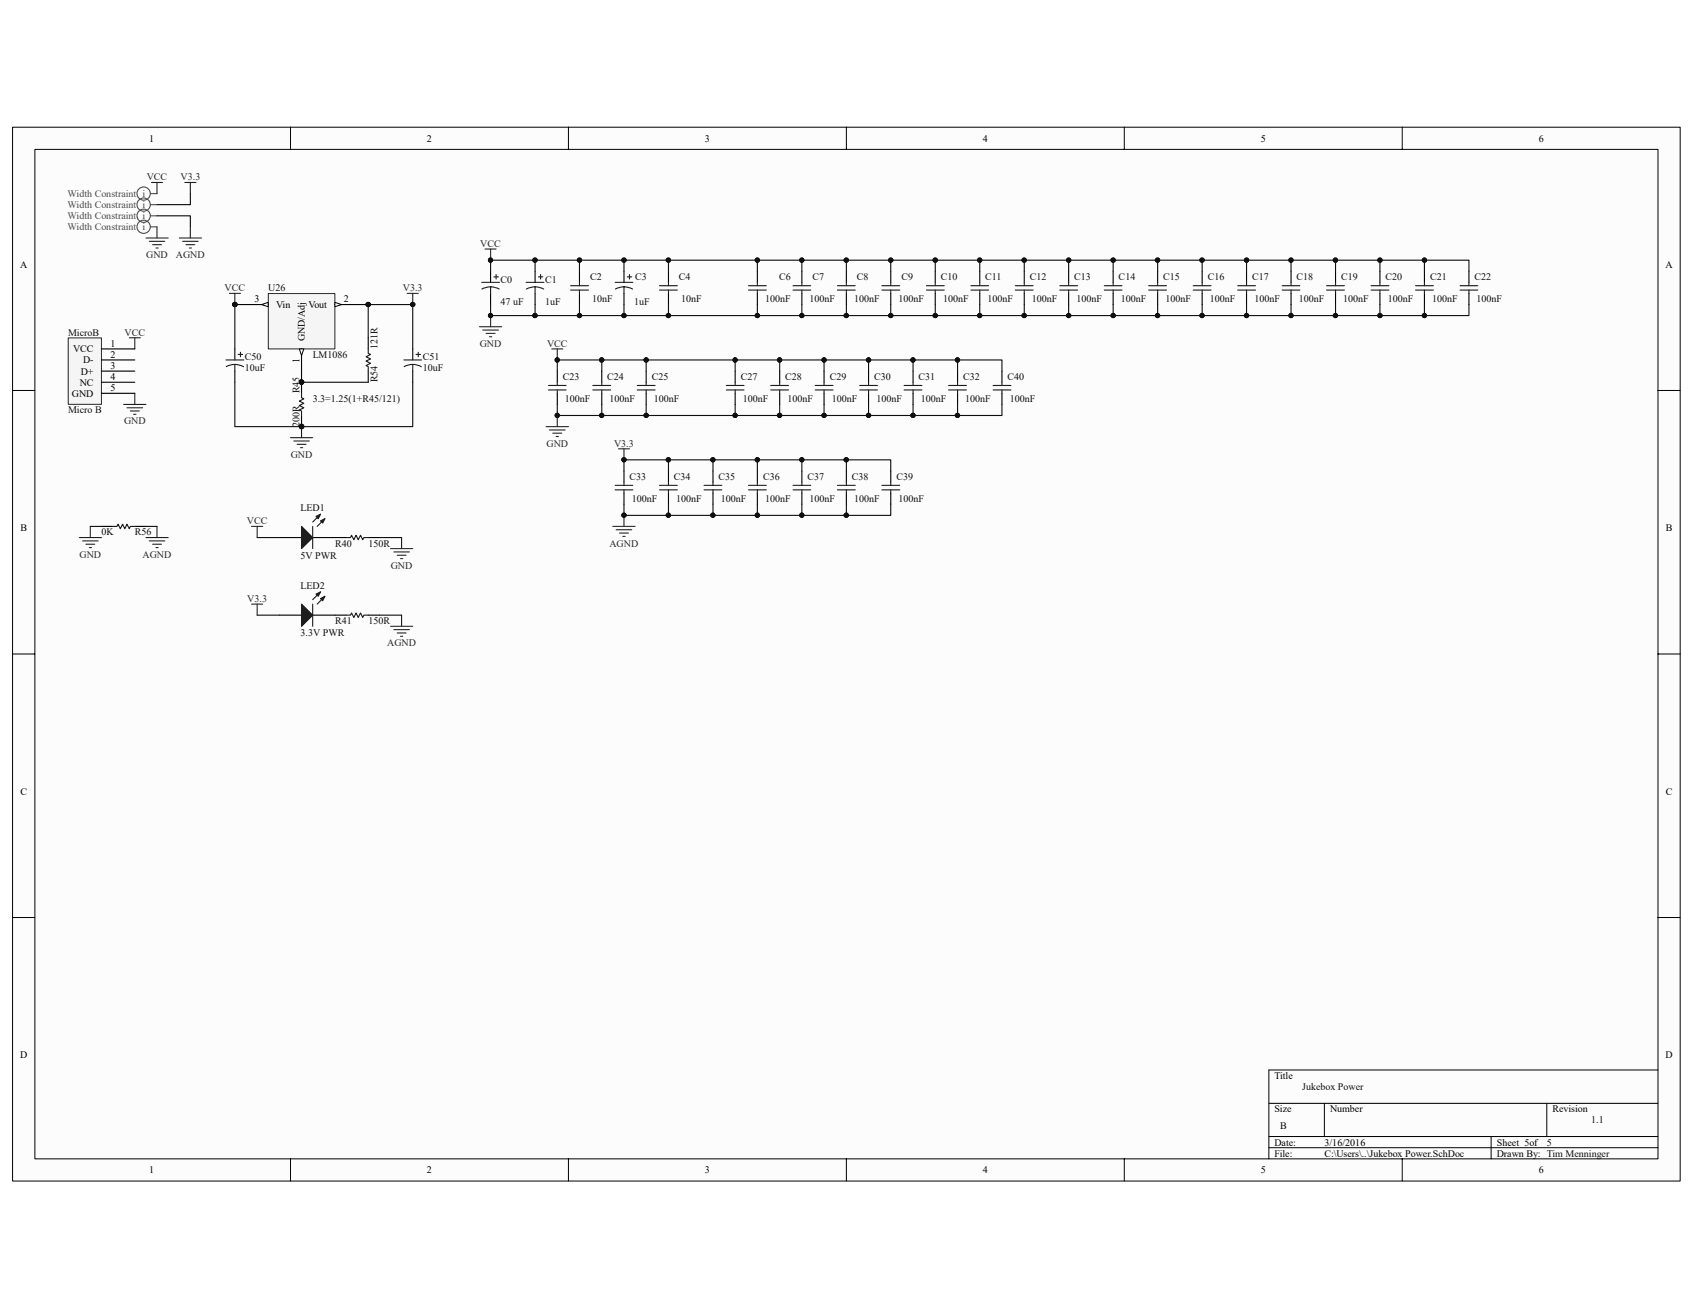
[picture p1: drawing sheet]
<svg xmlns="http://www.w3.org/2000/svg" width="279mm" height="216mm" viewBox="0 0 279 216" stroke-linecap="round" stroke-linejoin="round" font-family="sans-serif">
<path d="M2.1 21h275.2v173.9h-275.2z" fill="#fcfcfc"/>
<path d="M2.1 21h275.2v173.9h-275.2z" fill="none" stroke="#000" stroke-width=".17"/>
<path d="M5.8 24.7h267.8v166.6h-267.8z" fill="#fcfcfc"/>
<g fill="none" stroke="#000" stroke-width=".17">
<path d="M5.8 24.7h267.8v166.6h-267.8zM47.9 21v3.6M93.8 21v3.6M139.7 21v3.6M185.5 21v3.6M231.4 21v3.6M2.1 64.5h3.6M273.6 64.5h3.7M2.1 107.9h3.6M273.6 107.9h3.7M2.1 151.4h3.6M273.6 151.4h3.7"/>
<path d="M273.6 176.6h-64.2v14.7M47.9 191.3v3.6M93.8 191.3v3.6M139.7 191.3v3.6M185.5 191.3v3.6M209.4 182.1h64.2M209.4 187.6h64.2M209.4 189.4h64.2M218.6 182.1v5.5M231.4 191.3v3.6M246.1 187.6v3.7M255.3 182.1v5.5"/>
</g>
<g fill="none" stroke="#0e0e0e" stroke-width=".18">
<path d="M25.9 35.6h5.5v1.8M31.4 32v1.8h-5.5M38.8 50.3v7.3M88.3 42.9v1.9M88.3 50.3v1.8M95.6 42.9v1.9M95.6 50.3v1.8M99.3 59.4v1.9M103 42.9v1.9M103 50.3v1.8M110.3 50.3v1.8M121.3 59.4v1.9"/>
<path d="M125 42.9v1.9M125 50.3v1.8M128.7 59.4v1.9M132.3 42.9v1.9M132.3 50.3v1.8M139.7 42.9v1.9M139.7 50.3v1.8M143.3 59.4v1.9M147 42.9h7.3v1.9M147 50.3v1.8M150.7 59.4v1.9M154.3 52.1h7.4"/>
<path d="M154.3 42.9h7.4M161.7 44.8v-1.9h7.3v1.9M161.7 50.3v1.8h7.3v-1.8M169 42.9h7.4M169 52.1h7.4M183.7 42.9v1.9M183.7 50.3v1.8M191.1 42.9h7.3v1.9M198.4 50.3v1.8h-7.3M205.7 42.9v1.9M205.7 50.3v1.8M213.1 42.9v1.9"/>
<path d="M213.1 50.3v1.8M227.7 42.9v1.9M227.7 50.3v1.8M235.1 42.9h7.3v1.9M242.4 50.3v1.8h-7.3M38.8 63.1v7.3h11h18.3v-7.3M49.8 63.1h11M99.3 66.8v1.8M103 77.7v-1.8h7.3v1.8M110.3 75.9h7.4M117.7 77.7v-1.8h7.3v1.8M121.3 66.8v1.8"/>
<path d="M125 75.9h7.3v1.8M128.7 66.8v1.8M132.3 75.9h7.4v1.8M136 66.8v1.8M139.7 75.9h7.3v1.8M143.3 66.8v1.8M150.7 66.8v1.8M14.9 86.9h1.8M24.1 86.9h1.8M42.4 88.7h3.7M103 83.2v1.9h7.3M110.3 83.2v1.9h7.4"/>
<path d="M117.7 83.2v1.9h7.3v-1.9M132.3 83.2v1.9M147 83.2v1.9h-7.3M42.4 101.5h3.7"/>
</g>
<g fill="#0e0e0e" stroke="#0e0e0e" stroke-width=".17">
<circle cx="139.7" cy="42.9" r=".35"/>
<circle cx="132.3" cy="42.9" r=".35"/>
<circle cx="125" cy="42.9" r=".36"/>
<circle cx="80.9" cy="42.9" r=".35"/>
<circle cx="154.3" cy="42.9" r=".36"/>
<circle cx="147" cy="42.9" r=".35"/>
<circle cx="147" cy="52.1" r=".35"/>
<circle cx="139.7" cy="52.1" r=".35"/>
<circle cx="132.3" cy="52.1" r=".35"/>
<circle cx="125" cy="52.1" r=".36"/>
<circle cx="139.7" cy="85" r=".35"/>
<circle cx="80.9" cy="52.1" r=".35"/>
<circle cx="161.7" cy="42.9" r=".35"/>
<circle cx="154.4" cy="52.1" r=".36"/>
<circle cx="161.7" cy="52.1" r=".35"/>
<circle cx="191" cy="42.9" r=".35"/>
<circle cx="198.4" cy="42.9" r=".35"/>
<circle cx="198.4" cy="52.1" r=".35"/>
<circle cx="191" cy="52.1" r=".35"/>
<circle cx="205.7" cy="52.1" r=".35"/>
<circle cx="213.1" cy="42.9" r=".35"/>
<circle cx="213.1" cy="52.1" r=".35"/>
<circle cx="205.7" cy="42.9" r=".35"/>
<circle cx="183.7" cy="52.1" r=".36"/>
<circle cx="183.7" cy="42.9" r=".36"/>
<circle cx="38.8" cy="50.3" r=".36"/>
<circle cx="49.8" cy="70.4" r=".36"/>
<circle cx="68.1" cy="50.3" r=".36"/>
<circle cx="49.8" cy="63.1" r=".36"/>
<circle cx="169" cy="42.9" r=".35"/>
<circle cx="176.4" cy="42.9" r=".35"/>
<circle cx="169" cy="52.1" r=".35"/>
<circle cx="176.4" cy="52.1" r=".35"/>
<circle cx="150.7" cy="59.4" r=".36"/>
<circle cx="143.3" cy="59.4" r=".36"/>
<circle cx="121.3" cy="59.4" r=".36"/>
<circle cx="150.7" cy="68.6" r=".35"/>
<circle cx="143.3" cy="68.6" r=".36"/>
<circle cx="136" cy="68.6" r=".35"/>
<circle cx="128.7" cy="68.6" r=".35"/>
<circle cx="121.3" cy="68.6" r=".35"/>
<circle cx="117.7" cy="75.9" r=".35"/>
<circle cx="110.3" cy="75.9" r=".35"/>
<circle cx="235.1" cy="52.1" r=".36"/>
<circle cx="125" cy="75.9" r=".36"/>
<circle cx="125" cy="85" r=".36"/>
<circle cx="117.7" cy="85" r=".35"/>
<circle cx="227.7" cy="52.1" r=".35"/>
<circle cx="227.7" cy="42.9" r=".35"/>
<circle cx="110.3" cy="85" r=".35"/>
<circle cx="132.3" cy="75.9" r=".35"/>
<circle cx="139.7" cy="75.9" r=".35"/>
<circle cx="132.3" cy="85" r=".35"/>
<circle cx="128.7" cy="59.4" r=".36"/>
<circle cx="88.3" cy="52.1" r=".35"/>
<circle cx="88.3" cy="42.9" r=".35"/>
<circle cx="95.6" cy="52.1" r=".35"/>
<circle cx="95.6" cy="42.9" r=".35"/>
<circle cx="103" cy="52.1" r=".36"/>
<circle cx="103" cy="42.9" r=".36"/>
<circle cx="110.3" cy="52.1" r=".35"/>
<circle cx="92" cy="59.4" r=".35"/>
<circle cx="92" cy="68.6" r=".35"/>
<circle cx="99.3" cy="68.6" r=".35"/>
<circle cx="99.3" cy="59.4" r=".36"/>
<circle cx="235.1" cy="42.9" r=".36"/>
<circle cx="103" cy="85" r=".36"/>
<circle cx="103" cy="75.9" r=".36"/>
</g>
<g fill="none" stroke="#262626" stroke-width=".18">
<path d="M24.1 39.3h3.6M24.6 39.8h2.6M25 30.1h1.8M25.9 30.1v1.9M25.9 37.4v1.9M29.6 39.3h3.7M30.1 39.8h2.6M30.5 30.1h1.8M31.4 30.1v1.9M31.4 37.4v1.9M21.3 55.8h1.9M22.2 55.8v1.8"/>
<path d="M25.2 40.4h1.4M25.7 40.9h.4M30.7 40.4h1.5M31.2 40.9h.4M37.8 48.4h1.9M38.8 48.4v1.9M67.2 48.4h1.8M68.1 48.4v1.9M79.1 53.9h3.7M79.7 54.5h2.6M80.1 41.1h1.8M80.2 55h1.5"/>
<path d="M80.8 55.6h.4M81 41.1v1.8M81 52.1v1.8M91.1 57.6h1.8M92 57.6v1.8M20.4 66.8h3.7M21 67.3h2.5M21.5 67.8h1.5M22.1 68.4h.3M22.2 64.9v1.9M47.9 72.2h3.7M48.5 72.8h2.6"/>
<path d="M49 73.3h1.5M49.6 73.9h.4M49.8 70.4v1.8M90.1 70.4h3.7M90.7 71h2.6M91.2 71.5h1.5M91.8 72.1h.4M92 68.6v1.8M102.1 74.1h1.8M103 74.1v1.8M13.1 88.7h3.6M13.6 89.3h2.6"/>
<path d="M14.2 89.8h1.4M14.7 90.4h.4M14.9 86.9v1.8M24.1 88.7h3.6M24.6 89.3h2.6M25.2 89.8h1.4M25.7 90.4h.4M25.9 86.9v1.8M41.5 86.9h1.8M41.5 99.7h1.8M42.4 86.9v1.8M42.4 99.7v1.8"/>
<path d="M64.5 90.6h3.6M65 91.1h2.6M65.6 91.7h1.4M66.1 92.2h.4M66.3 88.7v1.9M101.1 86.9h3.7M101.7 87.4h2.6M102.2 88h1.5M102.8 88.5h.4M103 85.1v1.8M64.5 103.4h3.6M65 103.9h2.6"/>
<path d="M65.6 104.5h1.4M66.1 105h.4M66.3 101.5v1.9"/>
</g>
<g fill="none" stroke="#000" stroke-width=".18">
<path d="M38.8 57.6v1.8M60.8 55.8v1.8M68.1 57.6v1.8M81 44.8v1.8M81 48.4v1.9M88.3 44.8v1.8M88.3 48.4v1.9M103 44.8v1.8M103 48.4v1.9M38.8 61.3v1.8M60.8 61.3v1.8M68.1 61.3v1.8"/>
<path d="M16.7 86.9h1.9M22.2 86.9h1.9M46.1 88.7h3.7M51.6 88.7h5.5M60.8 88.7h1.8M46.1 101.5h3.7M51.6 101.5h5.5M60.8 101.5h1.8"/>
</g>
<g fill="none" stroke="#1c1c1c" stroke-width=".18">
<path d="M37.3 59.4h2.9M39.3 58.5h.7M39.7 58.1v.8M60.8 57.6v.7l.4 .2-.8 .4 .8 .3-.8 .4 .8 .4-.8 .3 .4 .2v.8M66.7 59.4h2.9M68.7 58.5h.7M69 58.1v.8M79.5 46.6h2.9M79.5 47.7l.7-.3 .7-.1 .8 .1 .7 .3M81 47.3v1.1M81.5 45.7h.8M81.9 45.3v.8"/>
<path d="M86.8 46.6h3M86.9 47.7l.7-.3 .7-.1 .7 .1 .7 .3M88.3 47.3v1.1M88.9 45.7h.7M89.2 45.3v.8M101.5 46.6h2.9M101.6 47.7l.6-.3 .8-.1 .7 .1 .7 .3M103 47.3v1.1M103.5 45.7h.8M103.9 45.3v.8M37.3 60.5l.7-.3h.8l.7 .1 .7 .2M38.8 60.2v1.1"/>
<path d="M66.7 60.5l.7-.3h.7l.8 .1 .6 .2M68.1 60.2v1.1M18.6 86.9h.7l.2-.4 .4 .8 .3-.8 .4 .8 .4-.8 .3 .8 .2-.4h.7M51.6 86.9v3.7M51.6 99.7v3.7M52.9 84.9l-1.3 1.3M52.9 97.7l-1.3 1.3M53.6 85.6l-1.3 1.3M53.6 98.4l-1.3 1.3M57.1 88.7h.7l.2-.4 .4 .8 .4-.8 .3 .8 .4-.8 .4 .8 .1-.4h.8M57.1 101.5h.7l.2-.3 .4 .7 .4-.7 .3 .7 .4-.7 .4 .7 .1-.4h.8"/>
</g>
<g fill="none" stroke="#4c4c4c" stroke-width=".18">
<path d="M24.8 33.8h1.1M24.8 32h1.1M24.8 37.4h1.1M24.8 35.6h1.1"/>
<circle cx="23.7" cy="33.8" r="1.1"/>
<circle cx="23.7" cy="37.4" r="1.1"/>
<circle cx="23.7" cy="35.6" r="1.1"/>
<circle cx="23.7" cy="32" r="1.1"/>
</g>
<g fill="#1c1c1c" stroke="#1c1c1c" stroke-width=".18">
<path d="M49.8 86.9l1.8 1.8-1.8 1.9z"/>
<path d="M52.9 86l.7-.4-.3 .7z"/>
<path d="M52.2 85.2l.7-.3-.4 .7z"/>
<path d="M49.8 99.7l1.8 1.8-1.8 1.9z"/>
<path d="M52.9 98.8l.7-.4-.3 .8z"/>
<path d="M52.2 98.1l.7-.4-.4 .7z"/>
</g>
<path d="M11.3 55.8h5.4v10.9h-5.4z" fill="#f5f5f5"/>
<path d="M11.3 55.8h5.4v10.9h-5.4z" fill="none" stroke="#262626" stroke-width=".17"/>
<path d="M16.7 59.4h5.5M16.7 57.6h5.5M16.7 64.9h5.5M16.7 63.1h5.5M16.7 61.3h5.5" fill="none" stroke="#000" stroke-width=".18"/>
<path d="M44.3 48.5h11v9.1h-11z" fill="#f5f5f5"/>
<path d="M44.3 48.5h11v9.1h-11z" fill="none" stroke="#262626" stroke-width=".17"/>
<path d="M55.3 50.3h5.5" fill="none" stroke="#000" stroke-width=".18"/>
<path d="M55.3 49.9l1.1 .4-1.1 .3z" fill="#fcfcfc" stroke="#000" stroke-width=".17"/>
<circle cx="60.8" cy="50.3" r=".35" fill="#0e0e0e" stroke="#0e0e0e" stroke-width=".17"/>
<path d="M38.8 50.3h5.5" fill="none" stroke="#000" stroke-width=".18"/>
<path d="M43.2 50.3l1.1-.4v.7z" fill="#fcfcfc" stroke="#000" stroke-width=".17"/>
<circle cx="38.8" cy="50.3" r=".36" fill="#0e0e0e" stroke="#0e0e0e" stroke-width=".17"/>
<path d="M49.8 57.6v5.5" fill="none" stroke="#000" stroke-width=".18"/>
<path d="M49.4 57.6h.7l-.3 1.1z" fill="#fcfcfc" stroke="#000" stroke-width=".17"/>
<g fill="#0e0e0e" stroke="#0e0e0e" stroke-width=".17">
<circle cx="49.8" cy="63.1" r=".36"/>
<circle cx="60.8" cy="50.3" r=".35"/>
<circle cx="38.8" cy="50.3" r=".36"/>
<circle cx="49.8" cy="70.4" r=".36"/>
<circle cx="68.1" cy="50.3" r=".36"/>
<circle cx="110.3" cy="42.9" r=".35"/>
<circle cx="103" cy="42.9" r=".36"/>
<circle cx="95.6" cy="42.9" r=".35"/>
<circle cx="88.3" cy="42.9" r=".35"/>
<circle cx="80.9" cy="42.9" r=".35"/>
<circle cx="125" cy="42.9" r=".36"/>
<circle cx="132.3" cy="42.9" r=".35"/>
<circle cx="139.7" cy="42.9" r=".35"/>
<circle cx="147" cy="42.9" r=".35"/>
<circle cx="191" cy="52.1" r=".35"/>
<circle cx="183.7" cy="52.1" r=".36"/>
<circle cx="176.4" cy="52.1" r=".35"/>
<circle cx="176.4" cy="42.9" r=".35"/>
<circle cx="183.7" cy="42.9" r=".36"/>
<circle cx="191" cy="42.9" r=".35"/>
<circle cx="220.4" cy="52.1" r=".35"/>
<circle cx="213.1" cy="52.1" r=".35"/>
<circle cx="205.7" cy="52.1" r=".35"/>
<circle cx="198.4" cy="52.1" r=".35"/>
<circle cx="198.4" cy="42.9" r=".35"/>
<circle cx="205.7" cy="42.9" r=".35"/>
<circle cx="213.1" cy="42.9" r=".35"/>
<circle cx="220.4" cy="42.9" r=".35"/>
<circle cx="235.1" cy="52.1" r=".36"/>
<circle cx="227.7" cy="52.1" r=".35"/>
<circle cx="227.7" cy="42.9" r=".35"/>
<circle cx="235.1" cy="42.9" r=".36"/>
<circle cx="106.6" cy="68.6" r=".35"/>
<circle cx="99.3" cy="68.6" r=".35"/>
<circle cx="92" cy="68.6" r=".35"/>
<circle cx="92" cy="59.4" r=".35"/>
<circle cx="99.3" cy="59.4" r=".36"/>
<circle cx="106.6" cy="59.4" r=".36"/>
<circle cx="139.7" cy="85" r=".35"/>
<circle cx="132.3" cy="85" r=".35"/>
<circle cx="125" cy="85" r=".36"/>
<circle cx="158" cy="68.6" r=".35"/>
<circle cx="158" cy="59.4" r=".36"/>
<circle cx="136" cy="59.4" r=".36"/>
<circle cx="143.3" cy="59.4" r=".36"/>
<circle cx="150.7" cy="59.4" r=".36"/>
<circle cx="121.3" cy="59.4" r=".36"/>
<circle cx="128.7" cy="59.4" r=".36"/>
<circle cx="150.7" cy="68.6" r=".35"/>
<circle cx="143.3" cy="68.6" r=".36"/>
<circle cx="136" cy="68.6" r=".35"/>
<circle cx="128.7" cy="68.6" r=".35"/>
<circle cx="121.3" cy="68.6" r=".35"/>
<circle cx="154.4" cy="52.1" r=".36"/>
<circle cx="147" cy="52.1" r=".35"/>
<circle cx="139.7" cy="52.1" r=".35"/>
<circle cx="132.3" cy="52.1" r=".35"/>
<circle cx="125" cy="52.1" r=".36"/>
<circle cx="110.3" cy="52.1" r=".35"/>
<circle cx="103" cy="52.1" r=".36"/>
<circle cx="95.6" cy="52.1" r=".35"/>
<circle cx="88.3" cy="52.1" r=".35"/>
<circle cx="80.9" cy="52.1" r=".35"/>
</g>
<g fill="none" stroke="#000" stroke-width=".18">
<path d="M95.6 44.8v1.8M95.6 48.4v1.9M110.3 44.8v1.8M110.3 48.4v1.9M125 44.8v1.8M125 48.4v1.9M132.3 44.8v1.8M132.3 48.4v1.9M139.7 44.8v1.8M139.7 48.4v1.9M147 44.8v1.8M147 48.4v1.9"/>
<path d="M154.3 44.8v1.8M154.3 48.4v1.9M161.7 44.8v1.8M161.7 48.4v1.9M169 44.8v1.8M169 48.4v1.9M176.4 44.8v1.8M176.4 48.4v1.9M183.7 44.8v1.8M183.7 48.4v1.9M191.1 44.8v1.8M191.1 48.4v1.9"/>
<path d="M198.4 44.8v1.8M198.4 48.4v1.9M205.7 44.8v1.8M205.7 48.4v1.9M213.1 44.8v1.8M213.1 48.4v1.9M220.4 44.8v1.8M220.4 48.4v1.9M227.7 44.8v1.8M227.7 48.4v1.9M235.1 44.8v1.8M235.1 48.4v1.9"/>
<path d="M242.4 44.8v1.8M242.4 48.4v1.9M49.8 63.1v1.8M49.8 68.6v1.8M92 61.3v1.8M92 64.9v1.9M99.3 61.3v1.8M99.3 64.9v1.9M103 77.7v1.9M106.6 61.3v1.8M106.6 64.9v1.9M110.3 77.7v1.9"/>
<path d="M117.7 77.7v1.9M121.3 61.3v1.8M121.3 64.9v1.9M125 77.7v1.9M128.7 61.3v1.8M128.7 64.9v1.9M132.3 77.7v1.9M136 61.3v1.8M136 64.9v1.9M139.7 77.7v1.9M143.3 61.3v1.8M143.3 64.9v1.9"/>
<path d="M147 77.7v1.9M150.7 61.3v1.8M150.7 64.9v1.9M158 61.3v1.8M158 64.9v1.9M165.4 61.3v1.8M165.4 64.9v1.9M103 81.4v1.8M110.3 81.4v1.8M117.7 81.4v1.8M125 81.4v1.8M132.3 81.4v1.8"/>
<path d="M139.7 81.4v1.8M147 81.4v1.8"/>
</g>
<g fill="none" stroke="#1c1c1c" stroke-width=".18">
<path d="M94.2 47.9h2.9M94.2 47.2h2.9M95.6 46.6v.6M95.6 47.9v.5M108.8 47.9h3M108.8 47.2h3M110.3 46.6v.6M110.3 47.9v.5M123.5 47.9h3M123.5 47.2h3M125 46.6v.6M125 47.9v.5"/>
<path d="M130.9 47.9h2.9M130.9 47.2h2.9M132.3 46.6v.6M132.3 47.9v.5M138.2 47.9h2.9M138.2 47.2h2.9M139.7 46.6v.6M139.7 47.9v.5M145.5 47.9h3M145.5 47.2h3M147 46.6v.6M147 47.9v.5"/>
<path d="M152.9 47.9h2.9M152.9 47.2h2.9M154.3 46.6v.6M154.3 47.9v.5M160.2 47.9h3M160.2 47.2h3M161.7 46.6v.6M161.7 47.9v.5M167.6 47.9h2.9M167.6 47.2h2.9M169 46.6v.6M169 47.9v.5"/>
<path d="M174.9 47.9h2.9M174.9 47.2h2.9M176.4 46.6v.6M176.4 47.9v.5M182.2 47.2h3M182.2 47.9h3M183.7 46.6v.6M183.7 47.9v.5M189.6 47.2h2.9M189.6 47.9h2.9M191.1 46.6v.6M191.1 47.9v.5"/>
<path d="M196.9 47.2h3M196.9 47.9h3M198.4 46.6v.6M198.4 47.9v.5M204.3 47.2h2.9M204.3 47.9h2.9M205.7 46.6v.6M205.7 47.9v.5M211.6 47.2h2.9M211.6 47.9h2.9M213.1 46.6v.6M213.1 47.9v.5"/>
<path d="M218.9 47.2h3M218.9 47.9h3M220.4 46.6v.6M220.4 47.9v.5M226.3 47.2h2.9M226.3 47.9h2.9M227.7 46.6v.6M227.7 47.9v.5M233.6 47.2h3M233.6 47.9h3M235.1 46.6v.6M235.1 47.9v.5"/>
<path d="M241 47.2h2.9M241 47.9h2.9M242.4 46.6v.6M242.4 47.9v.5M49.8 64.9v.8l.3 .1-.7 .4 .7 .4-.7 .3 .7 .4-.7 .4 .4 .1v.8M90.5 64.4h2.9M90.5 63.6h2.9M92 63.1v.5M92 64.4v.5M97.8 64.4h3M97.8 63.6h3M99.3 63.1v.5"/>
<path d="M99.3 64.4v.5M103 79.6v.5M105.2 64.4h2.9M105.2 63.6h2.9M106.6 63.1v.5M106.6 64.4v.5M110.3 79.6v.5M117.7 79.6v.5M119.9 64.4h2.9M119.9 63.6h2.9M121.3 63.1v.5M121.3 64.4v.5"/>
<path d="M125 79.6v.5M127.2 64.4h2.9M127.2 63.6h2.9M128.7 63.1v.5M128.7 64.4v.5M132.3 79.6v.5M134.5 64.4h3M134.5 63.6h3M136 63.1v.5M136 64.4v.5M139.7 79.6v.5M141.9 64.4h2.9"/>
<path d="M141.9 63.6h2.9M143.3 63.1v.5M143.3 64.4v.5M147 79.6v.5M149.2 64.4h2.9M149.2 63.6h2.9M150.7 63.1v.5M150.7 64.4v.5M156.5 64.4h3M156.5 63.6h3M158 63.1v.5M158 64.4v.5"/>
<path d="M163.9 64.4h2.9M163.9 63.6h2.9M165.4 63.1v.5M165.4 64.4v.5M101.5 80.9h2.9M101.5 80.1h2.9M103 80.9v.5M108.8 80.9h3M108.8 80.1h3M110.3 80.9v.5M116.2 80.9h2.9M116.2 80.1h2.9"/>
<path d="M117.7 80.9v.5M123.5 80.9h3M123.5 80.1h3M125 80.9v.5M130.9 80.9h2.9M130.9 80.1h2.9M132.3 80.9v.5M138.2 80.9h2.9M138.2 80.1h2.9M139.7 80.9v.5M145.5 80.9h3M145.5 80.1h3"/>
<path d="M147 80.9v.5"/>
</g>
<g fill="none" stroke="#0e0e0e" stroke-width=".18">
<path d="M60.8 55.8v-5.5h7.3v7.3M81 50.3v1.8h43h30.3v-1.8M81 44.8v-1.9h29.3v1.9M106.6 59.4h-14.6v1.9M110.3 42.9h36.7v1.9M136 59.4h-29.4v1.9M158 59.4h7.4v1.9M176.4 50.3v1.8h14.7v-1.8M176.4 44.8v-1.9h14.7v1.9M198.4 42.9h22v1.9M220.4 50.3v1.8h-22M220.4 42.9h14.7v1.9"/>
<path d="M235.1 50.3v1.8h-14.7M92 66.8v1.8h14.6M106.6 66.8v1.8h51.4v-1.8M136 61.3v-1.9h22v1.9M165.4 66.8v1.8h-7.4M62.6 88.7h3.7M139.7 83.2v1.9h-14.7M62.6 101.5h3.7"/>
</g>
<g font-size="1.7">
<text x="24.6" y="23.4">1</text>
<text x="70.5" y="23.4">2</text>
<text x="116.3" y="23.4">3</text>
<text x="162.2" y="23.4">4</text>
<text x="208.1" y="23.4">5</text>
<text x="253.9" y="23.4">6</text>
<text x="3.3" y="44.2">A</text>
<text x="274.8" y="44.2">A</text>
<text x="42" y="49.9">3</text>
<text x="45.6" y="50.8">Vin</text>
<text x="50.9" y="50.8">Vout</text>
<text x="56.7" y="49.9">2</text>
<text x="12.1" y="58.2">VCC</text>
<text x="13.7" y="60">D-</text>
<text x="18.2" y="57.3">1</text>
<text x="18.2" y="59.1">2</text>
<text x="49.4" y="59.9" transform="rotate(-90 49.4 59.9)">1</text>
<text x="50.3" y="56.3" transform="rotate(-90 50.3 56.3)">GND/Adj</text>
<text x="11.9" y="65.5">GND</text>
<text x="13.2" y="63.6">NC</text>
<text x="13.3" y="61.8">D+</text>
<text x="18.2" y="60.9">3</text>
<text x="18.2" y="64.6">5</text>
<text x="18.2" y="62.7">4</text>
<text x="3.4" y="87.7">B</text>
<text x="274.9" y="87.7">B</text>
<text x="3.4" y="131.2">C</text>
<text x="274.9" y="131.2">C</text>
<text x="3.3" y="174.7">D</text>
<text x="210.3" y="178.1">Title</text>
<text x="274.8" y="174.7">D</text>
<text x="210.3" y="183.6">Size</text>
<text x="219.5" y="183.6">Number</text>
<text x="256.2" y="183.6">Revision</text>
<text x="210.3" y="189.1">Date:</text>
<text x="210.3" y="190.9">File:</text>
<text x="211.2" y="186.4">B</text>
<text x="218.6" y="190.9">C:\Users\..\Jukebox Power.SchDoc</text>
<text x="218.6" y="189.1">3/16/2016</text>
<text x="247" y="190.9">Drawn By: Tim Menninger</text>
<text x="247" y="189.1">Sheet 5of</text>
<text x="24.6" y="193.7">1</text>
<text x="70.5" y="193.7">2</text>
<text x="116.3" y="193.7">3</text>
<text x="162.2" y="193.7">4</text>
<text x="208.1" y="193.7">5</text>
<text x="253.9" y="193.7">6</text>
</g>
<g font-size="1.7" fill="#262626">
<text x="24.2" y="29.8">VCC</text>
<text x="29.8" y="29.8">V3.3</text>
<text x="79.3" y="40.8">VCC</text>
<text x="24.1" y="42.6">GND</text>
<text x="29" y="42.6">AGND</text>
<text x="37.1" y="48.1">VCC</text>
<text x="66.5" y="48.1">V3.3</text>
<text x="20.6" y="55.4">VCC</text>
<text x="79.2" y="57.3">GND</text>
<text x="90.3" y="57.3">VCC</text>
<text x="20.5" y="70.1">GND</text>
<text x="48" y="75.6">GND</text>
<text x="90.2" y="73.7">GND</text>
<text x="101.3" y="73.7">V3.3</text>
<text x="40.7" y="86.6">VCC</text>
<text x="13.1" y="92">GND</text>
<text x="23.5" y="92">AGND</text>
<text x="64.5" y="93.9">GND</text>
<text x="100.6" y="90.2">AGND</text>
<text x="40.8" y="99.4">V3.3</text>
<text x="63.9" y="106.7">AGND</text>
</g>
<g font-size="1.7" fill="#4c4c4c">
<text x="11.2" y="34.4">Width Constraint i</text>
<text x="11.2" y="32.5">Width Constraint i</text>
<text x="11.2" y="38">Width Constraint i</text>
<text x="11.2" y="36.2">Width Constraint i</text>
</g>
<g font-size="1.7" fill="#0e0e0e">
<text x="82.6" y="46.6">C0</text>
<text x="90" y="46.6">C1</text>
<text x="97.4" y="46.2">C2</text>
<text x="104.8" y="46.2">C3</text>
<text x="112.1" y="46.2">C4</text>
<text x="128.6" y="46.2">C6</text>
<text x="134.1" y="46.2">C7</text>
<text x="141.4" y="46.2">C8</text>
<text x="148.8" y="46.2">C9</text>
<text x="155.3" y="46.2">C10</text>
<text x="162.6" y="46.2">C11</text>
<text x="169.9" y="46.2">C12</text>
<text x="177.3" y="46.2">C13</text>
<text x="184.6" y="46.2">C14</text>
<text x="192" y="46.2">C15</text>
<text x="199.3" y="46.2">C16</text>
<text x="206.7" y="46.2">C17</text>
<text x="214" y="46.2">C18</text>
<text x="221.3" y="46.2">C19</text>
<text x="228.7" y="46.2">C20</text>
<text x="236" y="46.2">C21</text>
<text x="243.3" y="46.2">C22</text>
<text x="44.3" y="48.1">U26</text>
<text x="82.6" y="50.3">47 uF</text>
<text x="90" y="50.3">1uF</text>
<text x="97.7" y="49.9">10nF</text>
<text x="104.6" y="50.3">1uF</text>
<text x="112.4" y="49.9">10nF</text>
<text x="126.3" y="49.9">100nF</text>
<text x="133.6" y="49.9">100nF</text>
<text x="140.9" y="49.9">100nF</text>
<text x="148.3" y="49.9">100nF</text>
<text x="155.6" y="49.9">100nF</text>
<text x="163" y="49.9">100nF</text>
<text x="170.3" y="49.9">100nF</text>
<text x="177.7" y="49.9">100nF</text>
<text x="185" y="49.9">100nF</text>
<text x="192.3" y="49.9">100nF</text>
<text x="199.7" y="49.9">100nF</text>
<text x="207" y="49.9">100nF</text>
<text x="214.3" y="49.9">100nF</text>
<text x="221.7" y="49.9">100nF</text>
<text x="229" y="49.9">100nF</text>
<text x="236.4" y="49.9">100nF</text>
<text x="243.7" y="49.9">100nF</text>
<text x="11.2" y="55.4">MicroB</text>
<text x="40.4" y="59.4">C50</text>
<text x="51.6" y="59.1">LM1086</text>
<text x="62.3" y="57.6" transform="rotate(-90 62.3 57.6)">121R</text>
<text x="69.8" y="59.4">C51</text>
<text x="40.4" y="61.3">10uF</text>
<text x="49.4" y="64.9" transform="rotate(-90 49.4 64.9)">R45</text>
<text x="62.3" y="63.1" transform="rotate(-90 62.3 63.1)">R54</text>
<text x="69.8" y="61.3">10uF</text>
<text x="92.9" y="62.7">C23</text>
<text x="100.2" y="62.7">C24</text>
<text x="107.6" y="62.7">C25</text>
<text x="122.2" y="62.7">C27</text>
<text x="129.6" y="62.7">C28</text>
<text x="136.9" y="62.7">C29</text>
<text x="144.3" y="62.7">C30</text>
<text x="151.6" y="62.7">C31</text>
<text x="158.9" y="62.7">C32</text>
<text x="166.3" y="62.7">C40</text>
<text x="11.2" y="68.2">Micro B</text>
<text x="49.4" y="70.4" transform="rotate(-90 49.4 70.4)">200R</text>
<text x="51.6" y="66.4">3.3=1.25(1+R45/121)</text>
<text x="93.2" y="66.4">100nF</text>
<text x="100.6" y="66.4">100nF</text>
<text x="107.9" y="66.4">100nF</text>
<text x="122.6" y="66.4">100nF</text>
<text x="129.9" y="66.4">100nF</text>
<text x="137.3" y="66.4">100nF</text>
<text x="144.6" y="66.4">100nF</text>
<text x="152" y="66.4">100nF</text>
<text x="159.3" y="66.4">100nF</text>
<text x="166.6" y="66.4">100nF</text>
<text x="103.9" y="79.2">C33</text>
<text x="104.3" y="82.9">100nF</text>
<text x="111.2" y="79.2">C34</text>
<text x="111.6" y="82.9">100nF</text>
<text x="118.6" y="79.2">C35</text>
<text x="118.9" y="82.9">100nF</text>
<text x="125.9" y="79.2">C36</text>
<text x="126.3" y="82.9">100nF</text>
<text x="133.2" y="79.2">C37</text>
<text x="133.6" y="82.9">100nF</text>
<text x="140.6" y="79.2">C38</text>
<text x="140.9" y="82.9">100nF</text>
<text x="147.9" y="79.2">C39</text>
<text x="148.3" y="82.9">100nF</text>
<text x="16.7" y="88.4">0K</text>
<text x="22.3" y="88.4">R56</text>
<text x="49.6" y="84.3">LED1</text>
<text x="49.6" y="92.2">5V PWR</text>
<text x="55.3" y="90.2">R40</text>
<text x="60.8" y="90.2">150R</text>
<text x="49.6" y="97.2">LED2</text>
<text x="49.6" y="105.1">3.3V PWR</text>
<text x="55.3" y="103">R41</text>
<text x="60.8" y="103">150R</text>
<text x="214.9" y="179.9">Jukebox Power</text>
<text x="262.6" y="185.4">1.1</text>
<text x="255.3" y="189.1">5</text>
</g>
</svg>
